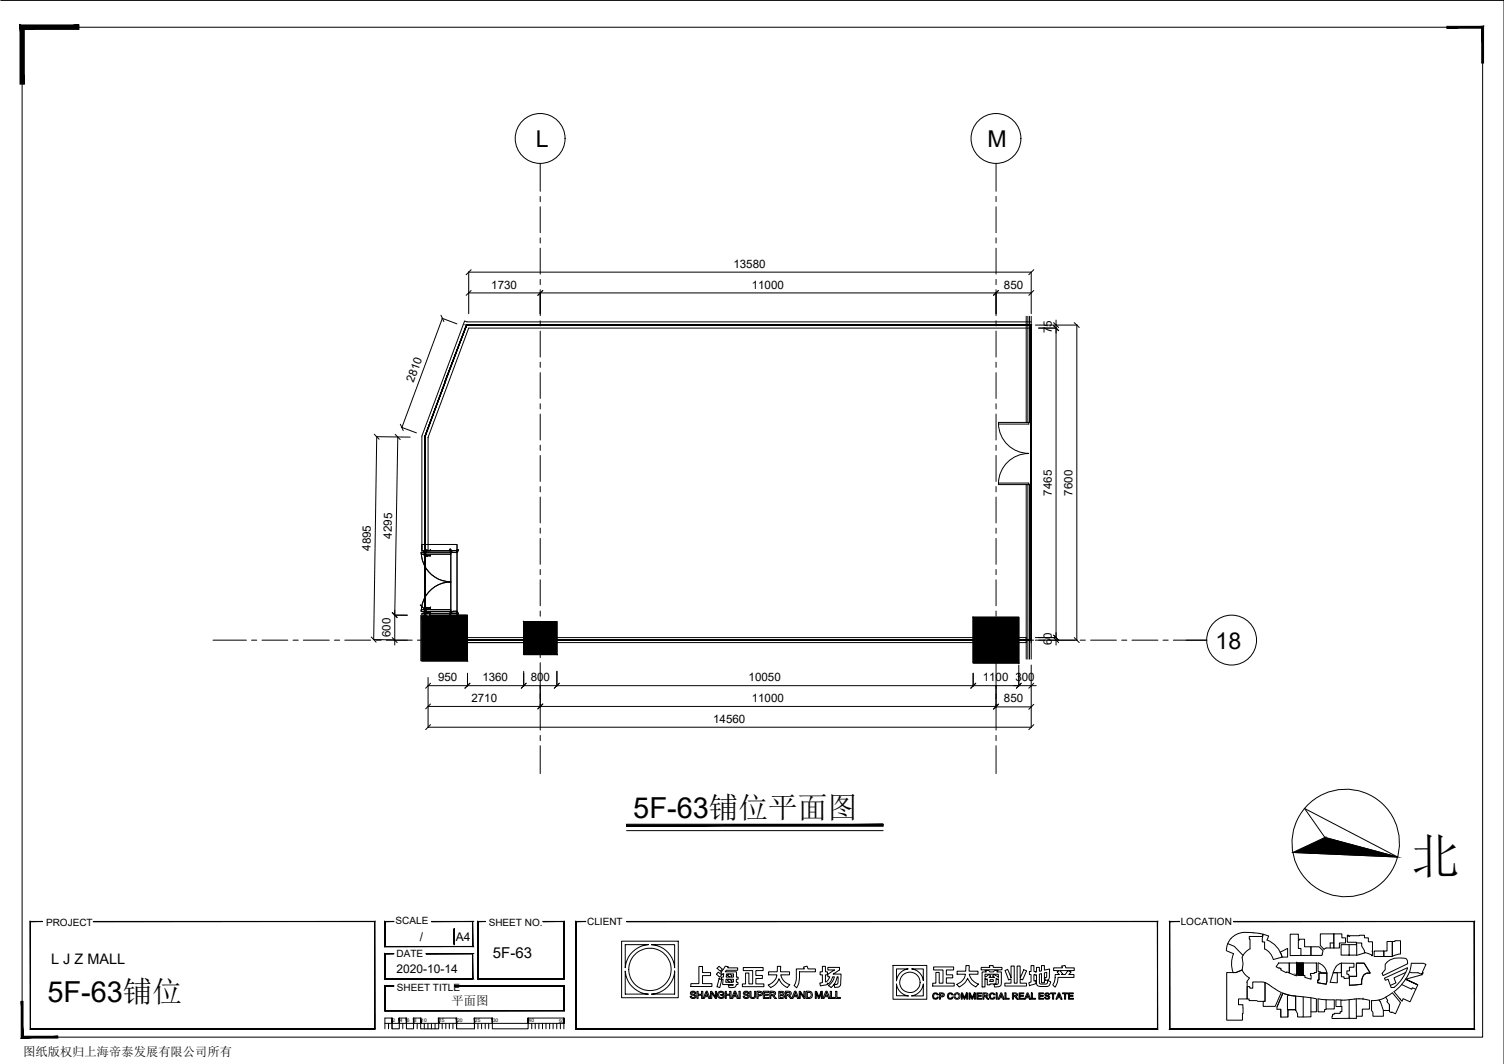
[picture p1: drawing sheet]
<svg xmlns="http://www.w3.org/2000/svg" width="420mm" height="297mm" viewBox="0 0 420 297" stroke-linecap="round" stroke-linejoin="round" font-family="sans-serif">
<!-- layer: L05-WAL -->
<g fill="#000" stroke="#000" stroke-width=".28">
<path d="M130.3 90.7l-5.9 15.6zM130.4 90.7l-6 15.6zM124.4 106.3l-5.7 15.6zM124.5 106.3l-5.8 15.6z"/>
<path d="M130.5 90.8l157.6-.1zM130.2 90.7h157.9z"/>
<path d="M118.7 121.9l.1 56.7zM118.7 121.9v56.9zM118.8 178.6l-.1 .2 169.3-.2zM118.7 178.8h169.4zM288 90.8l.1 88zM288 90.8l.1 88z"/>
</g>
<!-- layer: 0 -->
<g fill="none" stroke="#000" stroke-width=".28">
<path d="M.2 .1h420v296.9M6.2 7.6h408v281.9h-408zM131.6 75.3l-1.4 1.4M288.8 75.3l-1.4 1.4M123.2 88l.8 1.8M131.6 81.1l-1.4 1.4M151.6 81.1l-1.4 1.4M278.9 81.1l-1.4 1.4M288.8 81.1l-1.4 1.4M294.3 90.9l1.4 1.4M294.3 90.1l1.4 1.3M300.1 90.1l1.4 1.3"/>
<path d="M111.8 118.4l.8 1.8M104.6 121.2l1.3 1.4M110.4 121.3l1.4 1.4M103.7 177.8l1.4 1.5M109.6 171.1l1.4 1.4M109.6 178l1.4 1.4M109.6 171l1.4 1.4M294.3 177.3l1.4 1.4M294.3 178l1.4 1.4M300.1 178l1.4 1.4M120.3 190.7l-1.4 1.4M120.3 196.5l-1.4 1.4"/>
<path d="M131.3 190.7l-1.4 1.4M147 190.7l-1.4 1.4M151.6 196.5l-1.4 1.4M156.3 190.7l-1.4 1.4M272.6 190.7l-1.4 1.4M278.9 196.5l-1.4 1.4M278.9 196.6l-1.4 1.4M285.3 190.7l-1.4 1.4M288.8 190.7l-1.4 1.4M288.8 196.6l-1.4 1.4M120.3 202.3l-1.4 1.4M288.8 202.3l-1.4 1.4"/>
<path d="M175 231.9h71.7M361.2 238l29.2 1.3M364.4 225.7l26 13.6-20.3-5.5zM107.5 285.7h50v1.5M108.5 285.7v1.5M109.5 285.7v1.5M112.5 285.7v1.5M116.5 285.7v1.5M118.5 285.7v1.5M119.5 285.7v1.5M120.5 285.7v1.5M121.5 285.7v1.5"/>
<path d="M123.5 285.7v1.5M124.5 285.7v1.5M125.5 285.7v1.5M126.5 285.7v1.5M127.6 285.7v1.5M132.5 285.7v1.5M133.5 285.7v1.5M134.5 285.7v1.5M135.6 285.7v1.5M136.5 285.7v1.5M148.5 285.7v1.5M149.5 285.7v1.5"/>
<path d="M150.5 285.7v1.5M151.6 285.7v1.5M152.5 285.7v1.5M153.5 285.7v1.5M154.5 285.7v1.5M155.5 285.7v1.5M156.5 285.7v1.5M157.5 284.2h-10v3h-10v-3h-5v3h-4.9v-3h-5v3h-5.1v-3h-2v3h-2v-3h-2v3h-2v-3h-2v3"/>
<circle cx="375.9" cy="235.3" r="15"/>
</g>
<g fill="#000" stroke="#000" stroke-width=".28">
<path d="M362.3 268.8h1.8z"/>
<path d="M413.9 7.9v9.7h.5zM413.9 7.9l.5-.5v10.2zM404.2 7.9h9.7l.5-.5zM404.2 7.4h10.2l-10.2 .5z"/>
<path d="M5.6 7v16.5h1.2zM5.6 7l1.2 1.2v15.3zM5.6 7l1.2 1.2 15.3-1.2zM6.8 8.2l15.3-1.2v1.2z"/>
<path d="M175 230.1v.6l71.7-.6zM175 230.7l71.7-.6v.6z"/>
<path d="M370.1 233.8l20.3 5.5-24.3-1.1zM361.2 238l4.9 .2 4-4.4z"/>
<path d="M26.1 257.2h78.6zM26.1 257.3l78.6-.1zM104.7 257.2v30.1zM104.6 257.3l.1 30zM8.5 287.3h96.2zM8.5 287.3l96.1-.1zM8.5 257.2v30.1zM8.5 257.2v30zM8.5 257.2h3.4zM8.5 257.3l3.4-.1z"/>
<path d="M120.6 257.2h11.5zM120.6 257.3l11.5-.1zM132 257.3l.1 7zM132 257.3l.1 7zM107.5 264.3h24.6zM107.5 264.3l24.5-.1zM107.5 257.2v7.1zM107.5 257.2l.1 7zM107.5 257.2h2.5zM107.6 257.3l2.4-.1z"/>
<path d="M126.9 259.3v4.4zM126.9 259.3v4.4z"/>
<path d="M151.7 257.2h5.9zM151.7 257.3l5.9-.1zM157.6 257.2v16.1zM157.5 257.3l.1 16zM133.5 273.3h24.1zM133.5 273.3l24-.1zM133.5 257.2v16.1zM133.5 257.2l.1 16zM133.5 257.2h2.1zM133.6 257.3l2-.1z"/>
<path d="M175 257.2h148.4zM175 257.3l148.4-.1zM323.4 257.2v30.1zM323.3 257.3l.1 30zM160.9 287.3h162.5zM160.9 287.3l162.4-.1zM160.9 257.2v30.1zM160.9 257.2l.1 30zM160.9 257.2h2.7zM161 257.3l2.6-.1z"/>
<path d="M344.6 257.2h67.3zM344.6 257.3l67.3-.1zM411.9 257.2v30.1zM411.9 257.3v30zM326.7 287.3h85.2zM326.7 287.3l85.2-.1zM326.7 257.2v30.1zM326.7 257.2l.1 30zM326.7 257.2h2.8zM326.8 257.3l2.7-.1z"/>
<path d="M5.9 279.6l.5 9.7v-9.7zM5.9 279.6l.5 9.7-.5 .5zM6.4 289.3l-.5 .5 10.3-.5zM5.9 289.8l10.3-.5v.5z"/>
<path d="M119 266.2h13.1zM119 266.3l13.1-.1zM132 266.3l.1 7zM132 266.3l.1 7zM107.5 273.3h24.6zM107.5 273.3l24.5-.1zM107.5 266.2v7.1zM107.5 266.2l.1 7zM107.5 266.2h2.5zM107.6 266.3l2.4-.1z"/>
<path d="M127 275.2h30.6zM127 275.3l30.6-.1zM157.6 275.2v7zM157.5 275.3l.1 6.9zM107.5 282.2h50.1zM107.5 282.2l50-.1zM107.5 275.2v7zM107.5 275.2l.1 6.9zM107.5 275.2h2.5zM107.6 275.3l2.4-.1z"/>
<path d="M362.3 268.8l1.8 3.3v-3.3zM362.3 268.8l1.8 3.3h-1.8z"/>
<path d="M362.3 272.1l1.8 .2v-.2zM362.3 272.1l1.8 .2h-1.2z"/>
<path d="M109.5 284.2l.1 1.5zM109.5 284.2l.1 1.5z"/>
<path d="M111.5 284.2l.1 1.5zM111.5 284.2l.1 1.5z"/>
<path d="M113.5 284.2l.1 1.5zM113.5 284.2l.1 1.5z"/>
<path d="M115.5 284.2l.1 1.5zM115.5 284.2l.1 1.5z"/>
<path d="M117.5 284.2l.1 1.5zM117.5 284.2l.1 1.5z"/>
<path d="M122.5 284.2l.1 1.5zM122.5 284.2l.1 1.5z"/>
<path d="M127.5 284.2l.1 1.5zM127.5 284.2l.1 1.5z"/>
<path d="M132.5 284.2l.1 1.5zM132.5 284.2l.1 1.5z"/>
<path d="M137.5 284.2l.1 1.5zM137.5 284.2l.1 1.5z"/>
<path d="M147.5 284.2l.1 1.5zM147.5 284.2l.1 1.5z"/>
<path d="M157.5 284.2l.1 1.5zM157.5 284.2l.1 1.5z"/>
</g>
<g fill="none" stroke="#000" stroke-width=".28">
<path d="M342.7 271.5h2.6l1.7-.7 .8 1.3 1.2 .9-.6 1v4.9h-2.4v1.6h1.2l-.1 4.3h-4.4zM343 263.4l1.8 .8 2.5 2.5M344.6 266.3a7.2 7.2 0 0 0-.1 5.2h.8l1.7-.7 .3-1.7-.3-1.8M347.3 260.3l2.5 .1M347.3 260.3a5.1 5.1 0 0 0-4.7 5.1l2 .9M348.4 275.4l.8 .1v.4h.8v-1.8h2.8l.6 .2v5.3l-4.4-.3v-.4h-.6zM349.8 260.4l3 .4M352.8 260.8l-.1 .6h-3.7v.8h.2v2.7l-1.3 1-.9 1.3M352.8 260.8l1.6 .5M352.9 260.8l-.3 2.2h.7v1.9l1.3 1 1.1 1.9 2.5-.6M353.4 274.3l1.1 .6M353.4 274.3v5.3h-.5v1.4h3.3l1.7-3.9"/>
<path d="M354 262.4a7.2 7.2 0 0 1 4.2 4.8M354.4 261.3l-.5 1.2M354.5 274.9l.7 .5M355.2 275.4l1.1 .7M356.3 276.1l1.6 1M357.2 268.8h3v2.8l-.7-.3-.2 .3-1.5-.9 .1-.2-1.4-.6zM358.2 267.2l-.6-1.4 2.1-1v2.4h-1.5M358.3 277.2l1.9 .6 1.7 .3M358.4 277.3l-1.7 3.8v.7h1.1v2.2l2-.1v-2h2.1l.6 1.1v.9h1.6v-5.6l-2.1-.2v3.9M358.4 277.3l-1.7 3.8M359.9 277.8l-.2 .3v3.8l2.3 .1v-3.9l-1.3-.2M361.8 272.3l.3 .1"/>
<path d="M361.8 272.3l-1.6-.7v-2.8h2.1v3.3l-.2 .3M362.3 268.8h1.8v3.5h-1.2l-.6-.2zM362.7 262.5h.2v-.3h1.5v2.1h1.8v2.4l-5.8 .1v-6h2.3v4h.7v1.9M364.1 278.3l2.1 .2v5.4h-2.1M364.1 268.8h3.6v2.7h-.5v.3h-1.1l.2 1.6-1.8-.5v-.6h-.4zM366.2 278.5l1.5 .3v3.7h-1.5M368.1 274.4l2.4 .4 .2-.7v-2.5h-2.2v2h-.4v.7l2.3 .4M369.1 266.7l.3-.1 .2-1.2-1.1-1.1h-2.3v2.4h2.9M370.3 264.7l-.4 .3M370.5 279.1v2.7h-.5v.7h-1.8v-3.6l4.5 .2v2.6h-2.2M370.7 271.6l-.4-1-.6-.9-1.5-.9v2.4l.8 .1v.3h1.7M371.6 274.2l1.9 .2"/>
<path d="M371.6 264.7v-1.4h1v1.4h-2.3M372.5 271.6h1.1l-.1 2.7M372.5 271.6l-.9 2.6M372.6 263.3v-2.6h-3.7v3.3l1 1M372.6 260.7h2.3v1.1h1v1.5h-1.7v1.4h-1.6zM373.5 269.6l1.2-.7v2.6h-2.3zM374.6 279.2h1M374.7 268.9h3.5v1.1h-1.2v1h-.7v1l.6 .1v1l-1.4 .1v-.5h-.8zM376.9 266.6v-2.9h-2.2v2.9h4.3M376.9 263.7h2.1v2.9M376.9 279.1l-1.2 .1M377 272.6h2l-.1-3.8h2.2l1.7 2.8a2.16 2.16 0 0 0-2.4 2.7v.5l-3.4 .3"/>
<path d="M377 272.6v2.5M378.9 278.9h-.6M378.9 278.9h1.9M378.9 278.9v5.4h-2v-5.2l1.5-.2M378.9 263.3v-.3h-2.5v-1.9h.4v.3h.2v-.2l4.2-.1v.7h1.1v1.1h1.1v3.9l-1.3-.6-.9-.1M379 263.7l-.1-.4h1.5v.8l.8 1.3v.7l-2.2 .5M380.7 278.9l1.9 .4M380.8 278.9h.1M380.9 272.3a3.8 3.8 0 0 0-.5 2.5l-3.4 .3M382.6 279.3v2.4h-2v2h-1.7M382.6 271.7h-.9l-.8 .6M382.7 271.7l.1-.1-1.7-2.7h-2.2l.1 3.7h-2"/>
<path d="M383.2 279.3v2.8l.3 .5v1.1h3v-1.6M383.9 265.5h2.7v1.5h-2.7zM385.3 279.2l.3 .4 .9 2.5h1.7v-1.6M387.1 278.4a6.9 6.9 0 0 1-4 .9M387.3 268.8a5.6 5.6 0 0 1 5.6-1.1l.2 .4 .1 1-6.8 3.3-.3-.7 .9-1v-1.5zM387.5 262.8h1.5v4.2h-2.4v-1.5h.9zM389 277.2l-1.9 1.2M389 277.2l2.2 2.7-1.4 3.1-1.6-.6v-1.9l-.8-.9 .3-.3-.6-.9M391.2 266.3l-2.2 .7v-4.2h.7v-.2h1.5v3.7M391.6 274.9l2.8 1.3 .1-.5 1 .5M392.7 271.5l-3.3 1.5 .6 1.4-1.6 .7M393.2 270.4l-.9 1.8a11.3 11.3 0 0 1-2.8 3.5"/>
<path d="M393.2 270.5v-.3l-6.4 2.9 .2 .6 .8-.3 .8 2.3h.9M393.8 271.3l.5 .3h1.8l1 .4M394.3 268.9l-.3 1.5M394.3 268.9h3.3l.8 .3-1.1 2.3 .3 .1-.2 .3-.2-.1-.1 .2 .2 .1-4.6 1.3 3.4 1.5-3.4-1.5 3.4 1.5-2.2 4.8-1.9-.9-.3 .7-2.3-2.7a13.1 13.1 0 0 0 4.6-6.3M357.8 281.8v2.2M359.8 281.9v2M374.6 281v-1.8l-1.4-.1v1.9h1.7v1.4h-.5v.5h-1.7v.3h-.4l-.2 1.1h4.8"/>
</g>
<!-- layer: L04-COL -->
<path d="M117.6 171.8h12.7v12.7h-12.7zM117.9 171.8h12.7v12.7h-12.7zM146.3 173.5h9.3v9.2h-9.3z" fill="none" stroke="#000" stroke-width=".28"/>
<!-- layer: WALL -->
<path d="M271.9 172.3h12.7v12.8h-12.7z" fill="none" stroke="#000" stroke-width=".28"/>
<g fill="#000" stroke="#000" stroke-width=".28">
<path d="M117.9 171.8l12.7 12.7v-12.7zM117.9 171.8l12.7 12.7h-12.7z"/>
<path d="M146.3 173.5l9.3 9.2v-9.2zM146.3 173.5l9.3 9.2h-9.3z"/>
<path d="M271.9 172.3l12.7 12.8v-12.8zM271.9 172.3l12.7 12.8h-12.7z"/>
</g>
<g fill="none" stroke="#000" stroke-width=".28">
<path d="M286.7 88.3v29.6M287.1 88.3v29.6M287.6 88.3v29.6M288.1 88.3v29.6h-9.2v.5h8.5v-.5M278.9 118.3a8.4 8.4 0 0 0 8.5 8.3M278.9 134.9h8.5v.4M278.9 134.9v.4h9.2v48.7M286.7 135.3v48.7M287.1 135.3v48.7M287.4 126.6a8.4 8.4 0 0 0-8.5 8.2M287.6 135.3v48.7M117.4 168.9l2.9 2.9"/>
<path d="M117.9 171.8h12.7v12.7h-12.7M130.6 178h15.7M130.6 179.4h15.7M146.3 173.5h9.3v9.2h-9.3zM155.6 178h116.3M155.6 179.4h116.3M271.9 172.3h12.7v12.8h-12.7zM284.6 178h2.1M284.6 179.4h2.1"/>
</g>
<!-- layer: NEW AREA -->
<path d="M117.9 121.7v32M119.6 122.1v31.6M117.9 171.2v.6M119.6 171.2v.6" fill="none" stroke="#000" stroke-width=".28"/>
<!-- layer: L05-WAL -->
<path d="M130.3 90.7l-11.6 31.2M288.1 89.9h-157.6l-.7-.3-11.9 32.1M288.1 91.6h-157.2l-11.4 30.6M117.9 152h9.8v1.7h-9.8zM117.9 171.2h9.8v1.8h-9.8z" fill="none" stroke="#000" stroke-width=".28"/>
<g fill="none" stroke="#000" stroke-width=".28">
<path d="M125.7 153.5h.1M125.7 153.4l.2-.1-.1 .7M125.7 153.4v.3M125.7 153.7l.1 .1M125.7 153.8l.1 .1M125.9 153.7h1.8v.5h-1.8zM127.9 153.8l-.1 .3M127.9 153.4v.4M127.9 153.4h-.2v.8l.1-.1M127.9 153.6v.1M125.7 171.3v.1M125.7 171.2v.3"/>
<path d="M125.7 171l.2-.1v.7h-.2M125.8 171l-.1 .2M125.9 170.8l1.8-.2v.6h-1.8zM127.8 170.8l.1 .3M127.8 170.8h-.1v.6h.2v-.3M127.9 171.2v.1M127.9 171.4h.1"/>
</g>
<path d="M125.9 153.7v17.5M127.7 153.7v17.5" fill="none" stroke="#000" stroke-width=".28"/>
<g fill="none" stroke="#000" stroke-width=".28">
<path d="M117.7 154.2h8.2v.5h-8.2zM117.7 154.2a8.3 8.3 0 0 0 8.2 8.2M118.4 154h.7v.2h-.7zM118.4 154.7h.7v.2h-.7zM118.6 155.1h.3M118.6 153.8h.3M118.6 153.7v.3M118.6 154.9l.1 .4M118.7 153.6l1.1 .1M118.7 153.5l-.1 .2M118.9 153.8v.2M118.9 154.9v.2"/>
<path d="M118.9 155l1.3 .1M119.2 153.7l-.3 .1M119.8 155.1l-1.1 .2M119.9 155.2h.2M120.1 153.7h.1M120.1 153.6l-.2 .1M120.2 155.1h.1M120.2 155.2h-.1M120.3 153.7l-1.1 .1M120.3 155.2h.1M120.3 153.7h.1M117.7 170.2h8.2v.5h-8.2z"/>
<path d="M118.4 170h.7v.2h-.7zM118.4 170.7h.7v.2h-.7zM118.6 169.8h.3v.2M118.6 171.2l.8 .1M118.6 170.9v.3M118.7 169.6h.7M118.7 169.6l-.1 .4M118.9 170.9v.2h-.3M118.9 171.1l1.4 .1M119.4 169.6l.7 .1M120.1 169.7h.1M120.1 171.2l-.7 .1"/>
<path d="M120.2 171.2h-.1M120.3 169.7l-1.4 .1M120.3 169.7h.1M120.3 171.2h.1M125.9 162.5a8.3 8.3 0 0 0-8.2 8.2"/>
</g>
<!-- layer: NEW AREA -->
<path d="M117.9 171.2v.6M119.6 171.2v.6" fill="none" stroke="#d9d9d9" stroke-width=".28"/>
<g fill="none" stroke="#000" stroke-width=".28">
<path d="M150.9 45.6v7.8M150.9 54.8v1.5M150.9 57.7v7.3M278.3 45.6v7.8M278.3 54.8v1.5M278.3 57.7v7.3M150.9 66.4v1.4M150.9 69.3v7.2M150.9 78v1.4M278.3 66.4v1.4M278.3 69.3v7.2M278.3 78v1.4"/>
<path d="M150.9 80.9v7.2M150.9 89.6v1.4M150.9 92.4v7.3M278.3 80.9v7.2M278.3 89.6v1.4M278.3 92.4v7.3M150.9 101.1v1.5M150.9 104v7.2M150.9 112.7v1.5M150.9 115.6v7.2M278.3 101.1v1.5M278.3 104v7.2"/>
<path d="M278.3 112.7v1.5M278.3 115.6v7.2M150.9 124.3v1.4M150.9 127.2v7.2M150.9 135.8v1.5M150.9 138.8v7.2M278.3 124.3v1.4M278.3 127.2v7.2M278.3 135.8v1.5M278.3 138.8v7.2M150.9 147.4v1.5M150.9 150.3v7.3"/>
<path d="M150.9 159v1.4M278.3 147.4v1.5M278.3 150.3v7.3M278.3 159v1.4M59.5 178.7h9.3M70.3 178.7h1.4M73.2 178.7h7.2M81.9 178.7h1.4M84.8 178.7h7.2M93.4 178.7h1.5M96.3 178.7h7.2M105 178.7h1.5"/>
<path d="M107.9 178.7h7.2M116.6 178.7h1.4M119.5 178.7h7.2M128.1 178.7h1.5M131.1 178.7h7.2M139.7 178.7h1.5M142.6 178.7h7.3M150.9 161.9v7.2M150.9 170.6v1.4M150.9 173.5v7.2M151.3 178.7h1.4M154.2 178.7h7.2"/>
<path d="M162.9 178.7h1.4M165.8 178.7h7.2M174.5 178.7h1.4M177.3 178.7h7.3M186 178.7h1.5M188.9 178.7h7.2M197.6 178.7h1.5M200.5 178.7h7.2M209.2 178.7h1.4M212 178.7h7.3M220.7 178.7h1.5M223.6 178.7h7.3"/>
<path d="M232.3 178.7h1.5M235.2 178.7h7.2M243.9 178.7h1.4M246.8 178.7h7.2M255.5 178.7h1.4M258.4 178.7h7.2M267 178.7h1.5M269.9 178.7h7.3M278.3 161.9v7.2M278.3 170.6v1.4M278.3 173.5v7.2M278.6 178.7h1.5"/>
<path d="M281.5 178.7h7.3M290.2 178.7h1.4M293.1 178.7h7.2M301.8 178.7h1.4M304.7 178.7h7.2M313.4 178.7h1.4M316.2 178.7h7.3M324.9 178.7h1.4M327.8 178.7h9.3M150.9 182.1v1.5M150.9 185v7.3M150.9 193.7v1.4"/>
<path d="M150.9 196.6v7.2M278.3 182.1v1.5M278.3 185v7.3M278.3 193.7v1.4M278.3 196.6v7.2M150.9 205.3v1.4M150.9 208.2v7.8M278.3 205.3v1.4M278.3 208.2v7.8"/>
</g>
<!-- layer: DIM -->
<g fill="none" stroke="#000" stroke-width=".28">
<path d="M130.9 76h157.2M130.9 75.9v11.7M288.1 75.9v11.7M123.5 88.8l4.1 1.6M123.6 88.9l-11.3 30.5M130.9 81.8h157.2M150.9 81.6v6M278.3 81.6v6M289.2 90.7h11.7M290.2 91.6h4.9M295 89.4v88.6M300.8 90.7v88"/>
<path d="M112.1 119.3l4.2 1.5M105.1 121.9l5.9 .1M105.2 121.9l-.8 56.6M111 122h3.6M111.1 122l-.8 49.7M104.3 178.5l5.9 .1M110.2 178.7h3.6M110.2 171.7h3.6M110.2 171.8h3.6M110.3 170.4v9.7M289.2 178.7h11.7M289.2 178h5.9"/>
<path d="M295 176.6v3.5M331.3 178.7h5.8M119.6 191.4h165M119.6 189.1v14M119.6 197.2h158.7M130.6 187.9v3.6M146.3 187.4v4.1M150.9 191.4v5.9M155.6 187.4v4.1M271.9 187.9v3.6M278.2 197.3h9.9M278.3 191.4v6"/>
<path d="M283.2 191.4h6.3M284.6 185.7v5.8M288.1 185.7v17.4M119.6 203h168.5"/>
<circle cx="150.9" cy="38.7" r="7"/>
<circle cx="278.2" cy="38.7" r="7"/>
<circle cx="344.1" cy="178.7" r="7"/>
</g>
<g fill="none" stroke="#000" stroke-width=".28">
<path d="M173.7 262.7h15.8v15.8h-15.8zM174.7 263.7h6.4a7 7 0 0 0-6.4 6.5zM174.7 271.1a6.9 6.9 0 0 0 6.4 6.4h-6.4zM182 277.5a6.8 6.8 0 0 0 6.5-6.4v6.4zM182 263.7h6.5v6.5a6.9 6.9 0 0 0-6.5-6.5zM192.9 277a.87 .87 0 0 1 1.5 .3l-.3 .1-.3-.4-.5 .1a.7 .7 0 0 0 .8 .6 .62 .62 0 0 1 .3 .8 .62 .62 0 0 1-.9 .3l-.5-.2-.2-.4 .3-.1 .2 .3 .5 .1 .3-.2-.1-.3a.91 .91 0 0 1-1.1-1zM194.7 276.8h.3v.8h1v-.8h.3v2h-.3v-.9h-1v.9h-.3zM195.2 269.8h1.1v1.7h2.2v.9h-2.2v2.2h2.6v.8h-5.9v-.8h2.2zM197.3 276.7h.3l.8 2.1h-.3l-.2-.6h-.9l-.2 .6h-.4zM197.4 277.1l.3 .9h-.6zM198.5 276.8h.1a2.47 2.47 0 0 1 1.3 1.5v-1.5h.3v2h-.3l-1.1-1.7v1.7h-.3zM200.6 271.4l1 .7-.6 .7-.8-.8z"/>
<path d="M200.8 276.9l.9-.1 .4 .2 .2 .3-.2 .1a.7 .7 0 0 0-1-.3 .7 .7 0 0 0-.1 1.1 .7 .7 0 0 0 1 0v-.3h-.6v-.2h.9a1.02 1.02 0 0 1-1.3 1.1 1.02 1.02 0 0 1-.4-1.7zM200.8 269.8l1 .7-.5 .7-1-.9zM200.9 273.2l.7 .3-.5 2.2-.8-.2zM202.6 269.8l.9 .1-.2 .3h2.8v.7h-1.2a2.56 2.56 0 0 0-2.1 .1l-.2 .3h3.1v1.5h.5v.6h-.5v.8h.5v.7h-.5a1.3 1.3 0 0 1-2.1 .6l-.1-.4h1.3l.1-.2h-3l.1-1.5h-.5v-.6l.6-.1 .1-.9-.3 .3-.5-.6zM202.6 276.8h.3v.8h1v-.8h.3v2h-.3v-.9h-1v.9h-.3zM202.8 273.4h.8l-.4 .4 .7 .4h-1.2zM203 271.9h.6l-.4 .4 .7 .5h-1zM203.8 273.4h1.1v.8h-.8l.4-.3zM203.8 271.9h1.1v.9h-.8l.4-.4zM205.1 276.7h.4l.8 2.1h-.3l-.2-.6h-.9l-.2 .6h-.4zM205.3 277.1l.4 .9h-.7zM206.5 276.8h.3v2h-.3z"/>
<path d="M207.6 270.1h5.6v.9h-2v1.3h1.8v.9h-1.8v1.5h2.2v.7h-6v-.7h.9v-3.1h.9v3.1h1.1v-3.7h-2.7zM207.7 277a.87 .87 0 0 1 1.5 .3l-.3 .1-.3-.4-.5 .1a.7 .7 0 0 0 .9 .6 .63 .63 0 0 1 .2 .9 .63 .63 0 0 1-.9 .2l-.5-.2-.2-.4 .3-.1 .2 .3 .5 .1 .3-.2-.1-.3a.9 .9 0 0 1-1.1-1zM209.5 276.8h.3v.6a.64 .64 0 0 0 .1 .8 .64 .64 0 0 0 .8 .2l.1-1.6h.3v.6a.91 .91 0 0 1-.7 1.4 .91 .91 0 0 1-.9-1.3zM211.5 276.7a1.19 1.19 0 0 1 1.5 .8 1.15 1.15 0 0 1-1.2 .5v.8h-.3zM211.8 277.1a.64 .64 0 0 1 .9 .4l-.9 .2zM213.2 276.7h1.6v.4h-1.2v.5h1.1v.3h-1.1v.6h1.2v.3h-1.6zM214.7 271.3h2.4l.1-1.5h.9v1.5h2.5v.8h-2.5a3.8 3.8 0 0 0 2.5 2.8l-.6 .8a4.3 4.3 0 0 1-2.4-2.5 4.2 4.2 0 0 1-2.3 2.5l-.7-.7a3.8 3.8 0 0 0 2.4-2.9h-2.3zM215.1 276.7h.7a.63 .63 0 0 1 .8 .4 .63 .63 0 0 1-.4 .8l.7 .9h-.4l-.7-.9h-.5v.9h-.2zM215.3 277.1h.6a.3 .3 0 0 1 .4 .2 .3 .3 0 0 1-.4 .3h-.6zM217.6 276.8h.8a.53 .53 0 0 1 .6 .2 .53 .53 0 0 1-.1 .7 .65 .65 0 0 1 .1 .9 .65 .65 0 0 1-.9 .2h-.5zM217.9 277.1h.3a.31 .31 0 0 1 .4 0 .31 .31 0 0 1 .1 .4l-.8 .1zM217.9 277.9h.2a.43 .43 0 0 1 .5 0 .43 .43 0 0 1 .1 .5l-.8 .1z"/>
<path d="M219.4 276.8l.8-.1a.62 .62 0 0 1 .8 .4 .62 .62 0 0 1-.5 .8l.8 .9h-.5l-.7-.9h-.3v.9h-.4zM219.8 277.1h.3a.3 .3 0 0 1 .5 .1 .3 .3 0 0 1-.2 .4h-.6zM222 276.7h.3l.9 2.1h-.4l-.2-.6h-.9l-.2 .6h-.4zM222.2 277.1l.3 .9h-.7zM222.5 270.5h2.2l-.2-.6 .9-.2 .3 .8h2.1v.8h-4.4v1.2a5.9 5.9 0 0 1-.9 3.3l-.7-.7a8 8 0 0 0 .7-3.9zM223.3 276.8h.3l1 1.5v-1.5h.3v2h-.3l-1-1.7v1.7h-.3zM225.2 276.7h.4a1.08 1.08 0 0 1 1.4 1.1 1.08 1.08 0 0 1-1.5 1h-.3zM225.6 277.1a.76 .76 0 0 1 1 .6 .76 .76 0 0 1-1 .7zM227.8 276.8h.3l.7 1.5 .6-1.5h.3v2a.82 .82 0 0 1-.3-1.2l.1-.5-.6 1.6-.3 .1-.6-1.7v1.7h-.2zM229.7 269.8h.9v1.5h.5v.8h-.5v2a1.49 1.49 0 0 0 1.2-1.4h-.5v-.7l1.8-1.2h-1.8v-.7h3.2v.7l-1.8 1.1h2.3l-.1 2.2a1.29 1.29 0 0 1-.4 1.3 1.29 1.29 0 0 1-1.4 .2l-.1-.7-.8 .8-.8-.5a3.9 3.9 0 0 0 1.7-2.5h-.5l-.9 1.7-.3 .3-.3-.3v.5l-1.9 .3-.2-.8 .7-.1v-2.2h-.6v-.8h.6zM230.7 276.7h.4l.8 2.1h-.4l-.2-.6h-.9l-.2 .6h-.3zM230.9 277.1l.3 .9h-.7z"/>
<path d="M231.9 276.8h.4v1.7h1v.3h-1.4zM233.5 276.8h.3v1.7h1v.3h-1.3zM233.8 272.7h.3v1.4a.74 .74 0 0 1-.3 .7 .74 .74 0 0 1-.8 0l.6-1.1zM249.5 269.5h9.4v9.5h-9.4zM250.4 274.7a3.9 3.9 0 0 0 3.3 3.3h-3.3zM250.4 270.5h3.3a3.7 3.7 0 0 0-3.3 3.3zM254.6 278a3.9 3.9 0 0 0 3.3-3.3v3.3zM254.7 270.5h3.2v3.3a3.8 3.8 0 0 0-3.2-3.3zM260.8 269.9h5.6v.9h-2v1.3h1.7v.9h-1.7v1.5h2.2v.8h-6v-.8h.9v-3h.9v3h1v-3.7h-2.6zM260.8 277.3l.4-.1a.71 .71 0 0 1 .9 .5l-.3 .1a.47 .47 0 0 0-.5-.4 .47 .47 0 0 0-.4 .5l-.1 .3a.54 .54 0 0 0 .5 .5 .54 .54 0 0 0 .6-.4l.1 .1a.68 .68 0 0 1-.4 .6 .68 .68 0 0 1-.7-.1 1.12 1.12 0 0 1-.1-1.6zM262.4 277.2h.1a.83 .83 0 0 1 .9 0 .83 .83 0 0 1 .3 .8l-1 .3v.7h-.3zM262.7 277.4l.7 .1a.36 .36 0 0 1-.2 .5 .36 .36 0 0 1-.5-.2z"/>
<path d="M265 277.3l.3-.1a.71 .71 0 0 1 .9 .5l-.3 .1a.47 .47 0 0 0-.5-.4 .47 .47 0 0 0-.4 .5v.3a.54 .54 0 0 0 .5 .5 .54 .54 0 0 0 .5-.4l.2 .1a.68 .68 0 0 1-.4 .6 .68 .68 0 0 1-.8-.1 1.12 1.12 0 0 1 0-1.6zM267.4 271.1h2.4v-1.5h1l-.1 1.5h2.5v.9h-2.4a4 4 0 0 0 2.5 2.7l-.7 .8a4.3 4.3 0 0 1-2.3-2.4 3.7 3.7 0 0 1-2.5 2.3l-.5-.6a3.7 3.7 0 0 0 2.4-2.8h-2.3zM268.6 277.2h.3l.5 1.4 .6-1.4h.3v1.8h-.3l.1-1.5-.6 1.5h-.2l-.5-1.5v1.5h-.2zM270.7 277.2h.4l.5 1.4 .5-1.4h.4v1.8l-.3-.1v-1.4l-.5 1.5-.2-.1-.5-1.4v1.5h-.3zM272.9 277.2h1.3v.2h-1v.5h1v.3h-1v.5h1.1v.3h-1.4zM274.1 270.1h2.4l-.1-.5h1.1v.5h2.4v.6h-5.8zM274.4 271.3h1.1l-.2-.4h.9l.3 .4h1a.82 .82 0 0 1 1.1-.4h.2l-.3 .4h1.2v3.1a.87 .87 0 0 1-.7 1l-1.2 .1-.1-.7h.3a.8 .8 0 0 0 .8-.3 .8 .8 0 0 0 .1-.9v-.4l-.2 .3-.4-.3-.1 1.5h-1.6v.2h-.8v-1.7l-.4 .3-.2-.3v2.3h-.8zM274.6 277.2h.1a.98 .98 0 0 1 1.3 .6l-.4 .4 .6 .8h-.4l-.5-.8h-.4v.8h-.3zM274.9 277.4l.8 .1a.44 .44 0 0 1-.3 .5 .44 .44 0 0 1-.5-.2zM275.2 272h3.6l.1 .8-1.2-.7-.4 .4 .6 .4h-1.6l.5-.4-.5-.5-1.1 .8zM276.6 273.5h.9v.5h-.9zM276.6 277.3l.9-.1 .5 .5-.4 .1-.3-.4a.64 .64 0 0 0-.6 .6 .64 .64 0 0 0 .5 .7l.5-.4 .3 .1a.87 .87 0 0 1-1.3 .4 .87 .87 0 0 1-.2-1.3z"/>
<path d="M278.3 277.2h.3v1.8h-.3zM279.6 277.2h.2l.8 1.8h-.4l-.1-.5h-.8l-.2 .5h-.3zM279.7 277.5l.3 .8h-.6zM280.8 271l.7-.4 .9 2.3v-3.2h.9v4.8h.8v-4.8h.9v3.3l1-2.3 .8 .3-1.1 2.5-.7-.3v1.3h1.8v.8h-6.1a.53 .53 0 0 1 .3-.8h1.4v-1.2l-.7 .2zM280.8 277.2h.3v1.5h.8v.3h-1.1zM282.9 277.2h.1a1.02 1.02 0 0 1 1.3 .6l-.5 .4 .6 .8h-.3l-.6-.8h-.4v.8h-.3zM283.1 277.4l.8 .1a.41 .41 0 0 1-.3 .5 .41 .41 0 0 1-.5-.2zM284.7 277.2h1.3v.2h-1.1v.5h1v.3h-1v.5h1.1v.3h-1.3zM286.9 277.2h.3l.8 1.8h-.4l-.2-.5h-.7l-.2 .5h-.3zM287.1 277.5l.3 .8h-.6zM288 269.6h.8v1.6h.4v.2l.4-.1v-1.2h.8v1h.3l.3-.1v-1.4h.8v1.2l1.4-.3v2.1a.88 .88 0 0 1-1.2 1l-.2-.7 .6-.2v-1.2l-.6 .1v2.7h-.8v-2.5l-.6 .2v1.5a.8 .8 0 0 0 .5 1.2h1a.71 .71 0 0 0 .7-.2 .71 .71 0 0 0 .1-.8l.7 .4a1.11 1.11 0 0 1-1.3 1.3h-.6a2.02 2.02 0 0 1-1.9-.5v-2.8l-.4 .2-.1-.2h-.3v1.8l.6-.1a.8 .8 0 0 1-.7 1.1l-1.1 .3-.2-.7v-.2l.6-.2v-2h-.4v-.9h.4zM288.1 277.2h.3v1.5h.9v.3h-1.2z"/>
<path d="M290.2 277.2h1.3v.2h-1v.5h1v.3h-1v.5h1v.3h-1.3zM292 277.3l.2-.1a.55 .55 0 0 1 .6-.1 .55 .55 0 0 1 .3 .6l-.8-.3-.1 .3 .2 .2a.64 .64 0 0 1 .8 .6 .64 .64 0 0 1-1 .4l-.4-.5 .9 .3 .2-.1v-.3a.71 .71 0 0 1-.8-.2 .71 .71 0 0 1-.1-.8zM293.5 277.2h1.4v.2h-.6v1.6h-.3v-1.6h-.5zM294.3 270.2h2.5l-.2-.5 .9-.2 .2 .7h2.1a.42 .42 0 0 1 .4 .3 .42 .42 0 0 1-.2 .5h-1.6l.8 .3-.6 .8h1.4v.8l-4.4 .1a3.7 3.7 0 0 1-.9 2.5l-.6-.6 .5-1.2 .2-1.6h1.2l-.7-.8 .7-.3h-1.7zM295.7 277.2h.3l.7 1.8h-.3l-.2-.5h-.8l-.1 .5h-.3zM295.9 277.5l.2 .8h-.5zM296.1 271h2.2l-.7 1.1h-1l.3-.2zM296.8 277.2h1.4v.2h-.5v1.6h-.3v-1.6h-.6zM298.5 277.2h1.3v.2h-1v.5h1v.3h-1v.5h1.1v.3h-1.4z"/>
<circle cx="181.6" cy="270.6" r="5.9"/>
<circle cx="254.2" cy="274.3" r="2.85"/>
<circle cx="267.3" cy="278.1" r=".63"/>
<circle cx="267.4" cy="278.1" r=".89"/>
</g>
<text font-size="13.7" x="394.2" y="244.1">北</text>
<g font-size="8.1">
<text x="176.9" y="228.3">5F-63铺位平面图</text>
<text x="13.3" y="279.8">5F-63铺位</text>
</g>
<g font-size="6.5">
<text x="149.6" y="41.2">L</text>
<text x="275.9" y="41.2">M</text>
<text x="339.6" y="181.3">18</text>
</g>
<text font-size="4.2" x="137.7" y="267.3">5F-63</text>
<text font-size="4" x="14.3" y="269.1">L J Z MALL</text>
<g font-size="3.4">
<text x="117.3" y="262.7">/</text>
<text x="127.3" y="262.7">A4</text>
<text x="110.8" y="271.6">2020-10-14</text>
<text x="126.2" y="280.7">平面图</text>
<text x="6.5" y="294.8">图纸版权归上海帝泰发展有限公司所有</text>
</g>
<g font-size="3.2">
<text x="204.9" y="74.8">13580</text>
<text x="137.2" y="80.6">1730</text>
<text x="210" y="80.6">11000</text>
<text x="280.5" y="80.6">850</text>
<text x="293.8" y="93" transform="rotate(-90 293.8 93)">75</text>
<text x="115.5" y="107" transform="rotate(-70 115.5 107)">2810</text>
<text x="293.8" y="138.4" transform="rotate(-90 293.8 138.4)">7465</text>
<text x="299.6" y="138.3" transform="rotate(-90 299.6 138.3)">7600</text>
<text x="103.5" y="153.8" transform="rotate(-89 103.5 153.8)">4895</text>
<text x="109.4" y="150.4" transform="rotate(-89 109.4 150.4)">4295</text>
<text x="109.1" y="177.9" transform="rotate(-90 109.1 177.9)">600</text>
<text x="293.8" y="180.1" transform="rotate(-90 293.8 180.1)">60</text>
<text x="122.4" y="190.2">950</text>
<text x="134.7" y="190.2">1360</text>
<text x="148.3" y="190.2">800</text>
<text x="209.1" y="190.2">10050</text>
<text x="274.5" y="190.2">1100</text>
<text x="283.7" y="190.2">300</text>
<text x="131.7" y="196">2710</text>
<text x="210" y="196">11000</text>
<text x="280.5" y="196.1">850</text>
<text x="199.2" y="201.8">14560</text>
</g>
<g font-size="2.8">
<text x="12.9" y="258.6">PROJECT</text>
<text x="110.5" y="258.1">SCALE</text>
<text x="136.5" y="258.4">SHEET NO.</text>
<text x="164" y="258.3">CLIENT</text>
<text x="329.9" y="258.3">LOCATION</text>
<text x="110.8" y="267.3">DATE</text>
<text x="110.9" y="276.6">SHEET TITLE</text>
</g>
<g font-size="1.4">
<text x="109.7" y="285.4">2</text>
<text x="111.7" y="285.4">4</text>
<text x="113.7" y="285.4">6</text>
<text x="115.7" y="285.4">8</text>
<text x="117.7" y="285.4">10</text>
<text x="122.7" y="285.4">15</text>
<text x="127.7" y="285.4">20</text>
<text x="132.7" y="285.4">25</text>
<text x="137.7" y="285.4">30</text>
<text x="147.7" y="285.4">40</text>
<text x="156.1" y="285.5">50</text>
</g>
</svg>
